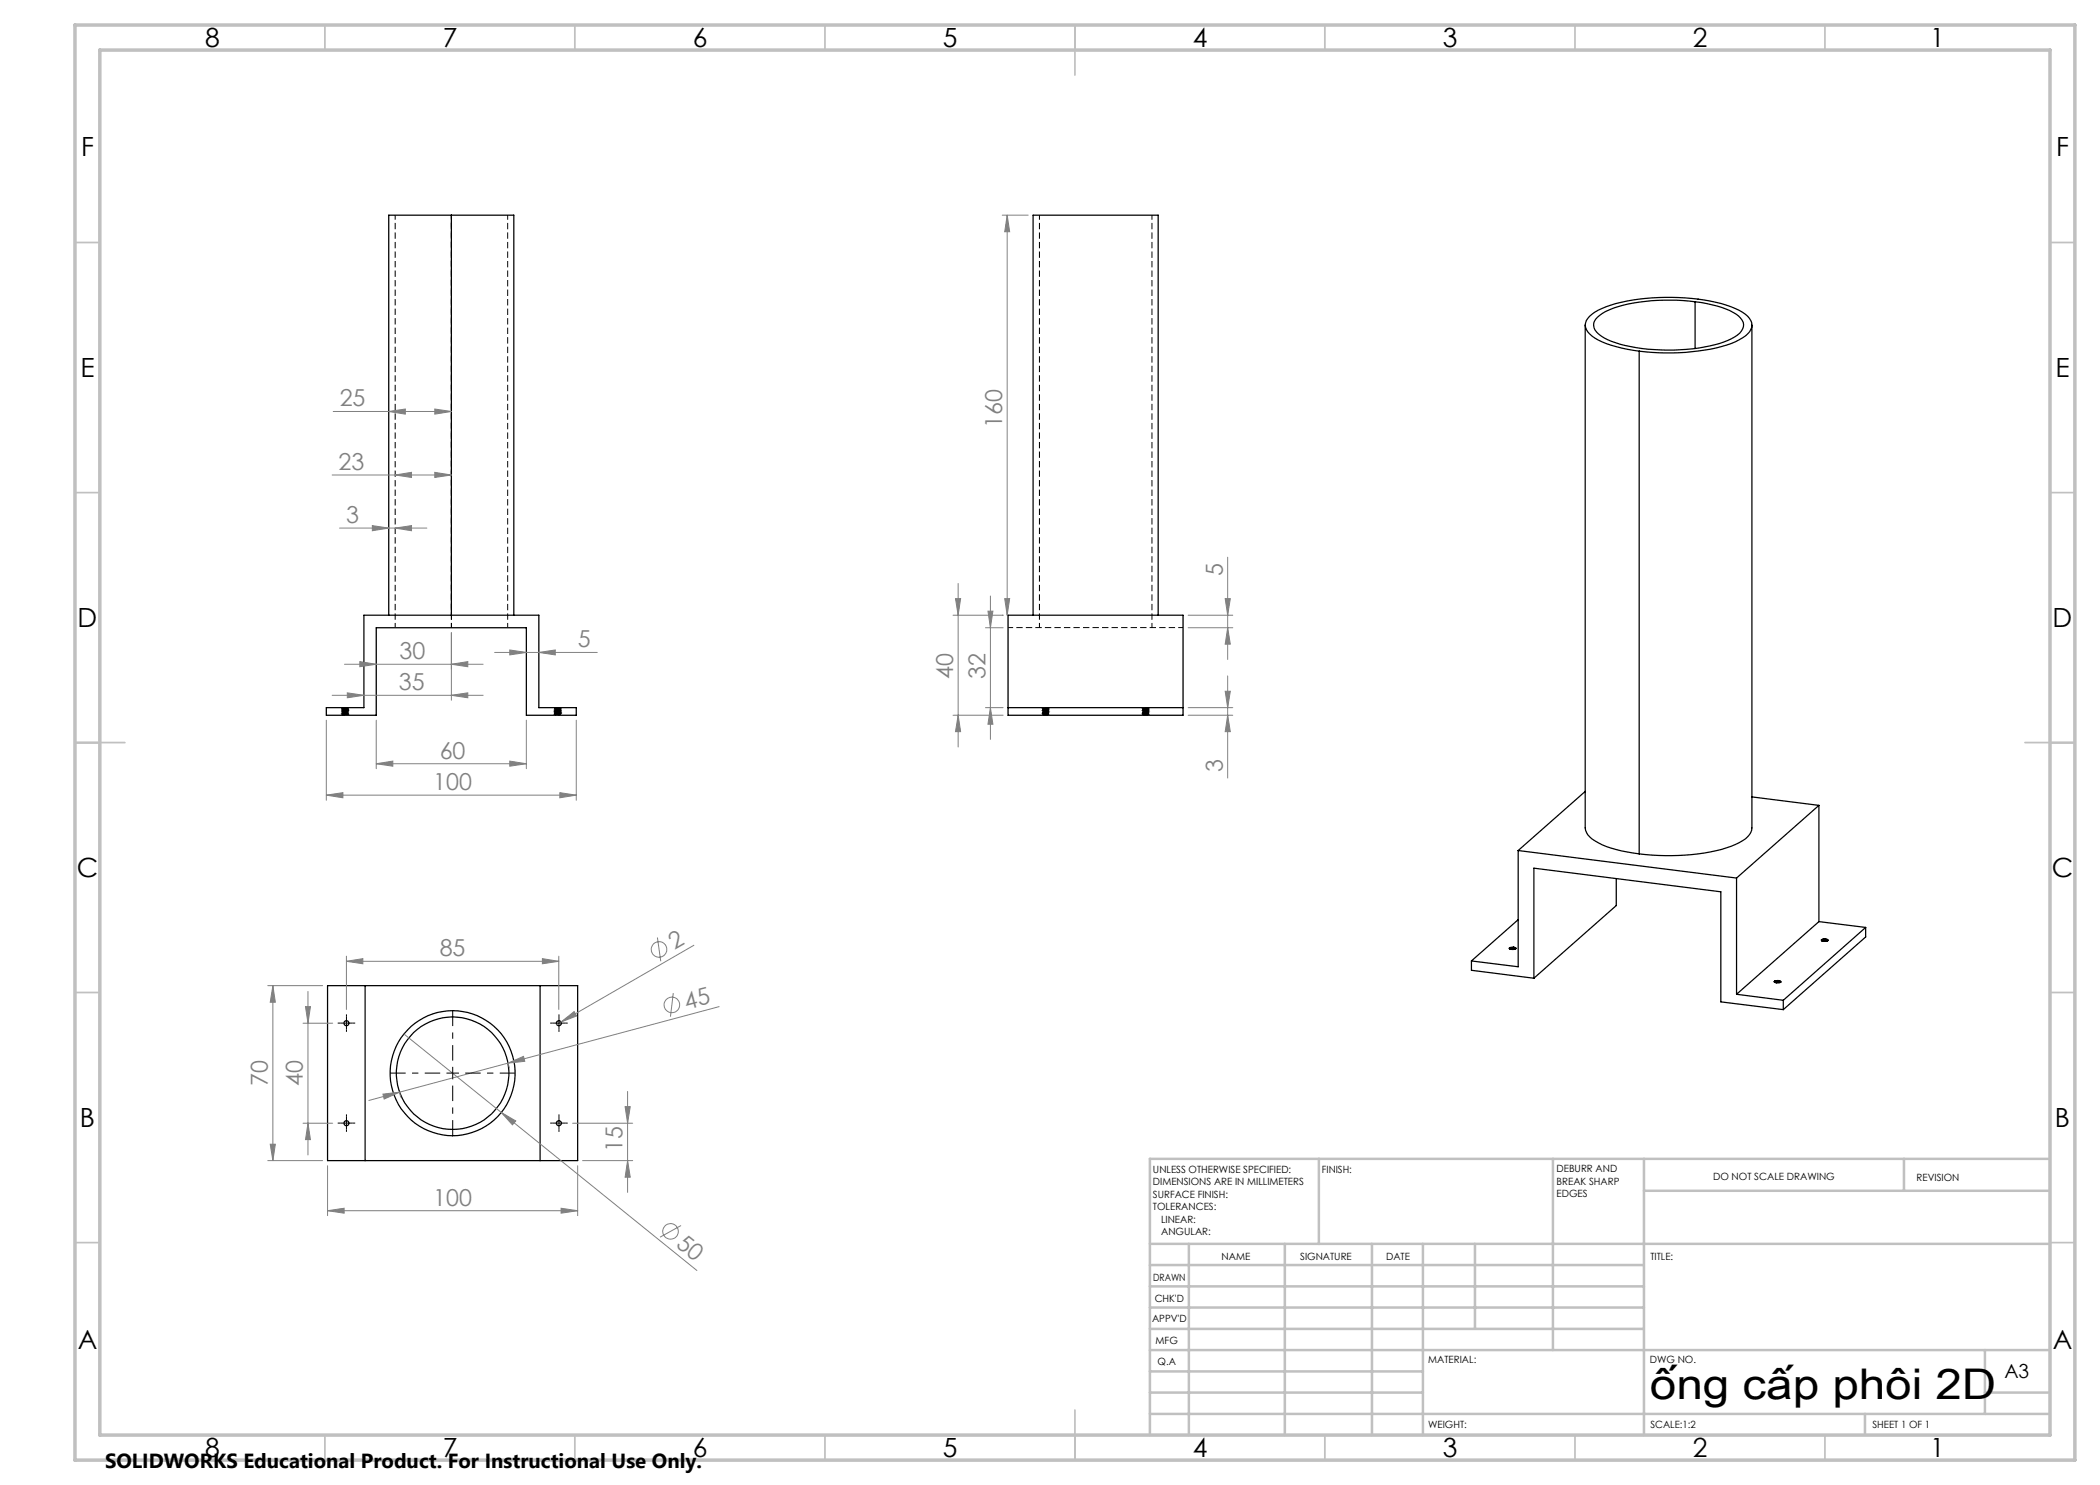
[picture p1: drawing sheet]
<svg xmlns="http://www.w3.org/2000/svg" width="420mm" height="297mm" viewBox="0 0 420 297" stroke-linecap="round" stroke-linejoin="round" font-family="sans-serif">
<g fill="none" stroke="#000" stroke-width=".2" stroke-dasharray="1.3 .6" stroke-dashoffset=".6" stroke-linecap="butt">
<path d="M90.3 43v80M68.4 142.5l1.2 .1M68.4 142.9l1.2 .1M68.4 141.7l1.2 .1M69.6 142.2l-1.2 .1M69.6 141.6l-1.2 .1M110.9 141.6l1.2 .1M208.5 142.3l1.2 .1M208.5 142.9l1.2 .1M208.5 142.5l1.2 .1M208.5 142.7l1.2 .1M208.6 142.8l1.1 .1"/>
<path d="M209.7 142.3l-1.2 .1M209.7 142.6l-1.2 .1M209.7 142.4l-1.2 .1M209.7 142.9l-1.2 .1M209.7 141.8l-1.2 .1M209.7 142.2l-1.2 .1M209.7 142.8l-1.2 .1M228.5 142.3l1.2 .1M228.5 142.9l1.2 .1M228.5 142.5l1.2 .1M228.5 142.7l1.2 .1M229.7 142.3l-1.2 .1"/>
<path d="M229.7 142.6l-1.2 .1M229.7 142.4l-1.2 .1M229.7 141.8l-1.2 .1M229.7 142.2l-1.2 .1M229.7 142.8l-1.2 .1"/>
</g>
<path d="M79 43v82.5M90.3 125.5v-82.5M101.5 125.5v-82.5M201.6 125.5h35M207.9 125.5v-82.5M230.4 125.5v-82.5" fill="none" stroke="#000" stroke-width=".2" stroke-dasharray="1.3 .6" stroke-dashoffset=".3" stroke-linecap="butt"/>
<g fill="none" stroke="#000" stroke-width=".2" stroke-dasharray="1.3 .6" stroke-linecap="butt">
<path d="M68.4 141.7l.1 .1M68.4 141.9l.1 .1M68.4 142.1l.1 .1M68.4 142.3l.1 .1M68.4 142.5l.1 .1M68.4 142.7l.1 .1M68.4 142.9l.1 .1M68.5 142.3h-.1M68.5 141.5v.1M68.5 141.6l-.1 .1M68.5 142l-.1 .1M68.5 142.4l-.1 .1"/>
<path d="M68.5 142.8l-.1 .1M68.5 141.8l-.1 .1M68.5 142.2l-.1 .1M68.5 142.6l-.1 .1M68.9 142.3h-.5M69 143h-.5M69 142.9h.5M69 142.7h.5M69 142.5h.5M69 142.3h.5M69 142.1h.5M69 141.9h.5"/>
<path d="M69 141.7h.5M69 142l.5 .1M69 142.8l.5 .1M69 142.5v-.1M69 141.7v-.2M69 141.9v-.1M69 142.7v-.1M69 142.9v-.1M69 141.6v-.1M69 142.3v-.1M69 142.1v-.1M69.5 141.7l.1-.1"/>
<path d="M69.5 142.9l.1-.1M69.5 142.7l.1-.1M69.5 142.5l.1-.1M69.5 142.3l.1-.1M69.5 142.1l.1-.1M69.5 141.9l.1-.1M69.5 141.5l-.5 .1M69.5 141.7h-.5M69.5 141.5v.2M69.6 142.2l-.5 .1M69.6 142.8l-.1-.1M69.6 142.4l-.1-.1"/>
<path d="M69.6 142l-.1-.1M69.6 143l-.1-.1M69.6 142.6l-.1-.1M69.6 142.2l-.1-.1M69.6 141.8l-.1-.1M69.6 141.6l-.1-.1M110.9 141.6l.1 .1M110.9 142.8l.1 .1M110.9 142.6l.1 .1M110.9 142.4l.1 .1M110.9 142.2l.1 .1M110.9 142l.1 .1"/>
<path d="M110.9 141.8l.1 .1M111 141.7h.5M111 141.5l-.1 .1M111 141.5l.5 .1M111 141.7v-.2M111 141.7l-.1 .1M111 142.9l-.1 .1M111 142.5l-.1 .1M111 142.1l-.1 .1M111 142.7l-.1 .1M111 142.3l-.1 .1M111 141.9l-.1 .1"/>
<path d="M111.5 141.7h-.5M111.5 141.9h-.5M111.5 142.1h-.5M111.5 142.3h-.5M111.5 142.5h-.5M111.5 142.7h-.5M111.5 142.9h-.5M111.5 143h.5M111.5 141.7v-.2M111.5 141.6v-.1M111.5 142.5v-.1M111.5 142.7v-.1"/>
<path d="M111.5 141.9v-.1M111.5 142.1v-.1M111.5 142.3v-.1M111.5 142.9v-.1M111.7 142.3h.4M112 141.8l.1-.1M112 142l.1-.1M112 142.2l.1-.1M112 142.4l.1-.1M112 142.6l.1-.1M112 142.8l.1-.1M112 143l.1-.1"/>
<path d="M112 143h-.5M112 141.6v-.1M112.1 141.9l-.1-.1M112.1 142.3l-.1-.1M112.1 142.7l-.1-.1M112.1 142.1l-.1-.1M112.1 142.5l-.1-.1M112.1 142.9l-.1-.1M112.1 141.7l-.1-.1M208.5 141.8h.1M208.5 142.2h.1M208.5 142h.1"/>
<path d="M208.5 142.6h.1M208.5 142.4h.1M208.5 142.8h.1M208.5 143h.1M208.6 141.7v-.2M208.6 142.7v-.1M208.6 142.3v-.1M208.6 142.5v-.1M208.6 142.1v-.1M208.6 142.9v-.1M208.6 141.9v-.1M208.6 141.7h-.1"/>
<path d="M208.6 142.1h-.1M208.6 142.5h-.1M208.6 142.9h-.1M208.6 142.7h-.1M208.6 142.3h-.1M208.6 141.9h-.1M209.1 141.6h.6M209.1 141.5l.5 .1M209.1 141.7v-.2M209.6 141.7h.1M209.6 141.9h.1M209.6 142.1h.1"/>
<path d="M209.6 142.3h.1M209.6 142.5h.1M209.6 142.7h.1M209.6 142.9h.1M209.6 143h-.5M209.6 143v-.1M209.6 141.6v-.1M209.6 142.6v-.1M209.6 142.2v-.1M209.6 142.4v-.1M209.6 142v-.1M209.6 142.8v-.1"/>
<path d="M209.6 141.8v-.1M209.7 142.2v.1M209.7 142.8v.1M209.7 142v.1M209.7 143h-.1M209.7 142.8h-.1M209.7 142.4h-.1M209.7 142h-.1M209.7 141.6h-.1M209.7 141.8h-.1M209.7 142.2h-.1M209.7 142.6h-.1"/>
<path d="M228.5 141.8h.1M228.5 142h.1M228.5 142.2h.1M228.5 142.4h.1M228.5 142.8h.1M228.5 142.6h.1M228.5 143h.1M228.6 142.8l1.1 .1-1.2 .1h.9M228.6 142.3v-.1M228.6 142.5v-.1M228.6 141.7v-.2M228.6 141.9v-.1"/>
<path d="M228.6 142.1v-.1M228.6 142.9v-.1M228.6 142.7v-.1M228.6 141.7h-.1M228.6 142.1h-.1M228.6 142.5h-.1M228.6 142.9h-.1M228.6 142.7h-.1M228.6 142.3h-.1M228.6 141.9h-.1M229.1 141.7h.5M229.1 141.6h.6"/>
<path d="M229.1 141.5l.5 .1M229.1 141.7v-.2M229.6 141.7h.1M229.6 141.9h.1M229.6 142.1h.1M229.6 142.3h.1M229.6 142.5h.1M229.6 142.7h.1M229.6 142.9h.1M229.6 143h-.5M229.6 143v-.1M229.6 142.2v-.1"/>
<path d="M229.6 142.4v-.1M229.6 141.6v-.1M229.6 141.8v-.1M229.6 142v-.1M229.6 142.8v-.1M229.6 142.6v-.1M229.7 142.2v.1M229.7 142.8v.1M229.7 142v.1M229.7 143h-.1M229.7 142.8h-.1M229.7 142.4h-.1"/>
<path d="M229.7 142h-.1M229.7 141.6h-.1M229.7 141.8h-.1M229.7 142.2h-.1M229.7 142.6h-.1"/>
</g>
<g fill="none" stroke="#000" stroke-width=".2" stroke-dasharray="1.3 .6" stroke-dashoffset=".5" stroke-linecap="butt">
<path d="M69 142.8h-.5l.5 .1M69 142.6h-.5l.5 .1M69 142.4h-.5l.5 .1M69 142.2h-.5l.5 .1M69 142h-.5l.5 .1M69 141.8h-.5l.5 .1M69 141.6h-.5l.5 .1M69 141.7l-.5 .1h.5M69 141.8l.5 .1h-.5M69 141.9l-.5 .1h.5M69 142.1l-.5 .1h.5M69 142.2l.5 .1h-.5"/>
<path d="M69 142.3l-.5 .1h.5M69 142.4l.5 .1h-.5M69 142.5l-.5 .1h.5M69 142.6l.5 .1h-.5M69 142.7l-.5 .1h.5M69 142.9l-.5 .1h.5M111.4 142.2h-.5l.5 .1M111.5 142.8l-.5 .1h.5M111.5 142.7l.5 .1h-.5M111.5 142.6l-.5 .1h.5M111.5 142.5l.5 .1h-.5M111.5 142.4l-.5 .1h.5"/>
<path d="M111.5 142.3l.5 .1h-.5M111.5 142.2l-.5 .1h.5M111.5 142.1l.5 .1h-.5M111.5 142l-.5 .1h.5M111.5 141.9l.5 .1h-.5M111.5 141.8l-.5 .1h.5M111.5 141.7l.5 .1h-.5M111.5 141.6h.5l-.5 .1M111.5 141.8h.5l-.5 .1M111.5 142h.5l-.5 .1M111.5 142.2h.5l-.5 .1M111.5 142.4h.5l-.5 .1"/>
<path d="M111.5 142.6h.5l-.5 .1M111.5 142.8h.5l-.5 .1M208.6 141.7l1 .1M208.6 141.9l1 .1M208.6 142.1l1 .1M208.6 142.3l1 .1M208.6 142.5l1 .1M208.6 142.7l1 .1M208.6 142.9l1 .1M208.6 142.8l1 .1M208.6 142.6l1 .1M208.6 142.4l1 .1"/>
<path d="M208.6 142.2l1 .1M208.6 142l1 .1M208.6 141.8l1 .1M209.6 141.6l-1 .1M209.6 141.8l-1 .1M209.6 142l-1 .1M209.6 142.2l-1 .1M209.6 142.4l-1 .1M209.6 142.6l-1 .1M209.6 142.8l-1 .1M209.6 142.9l-1 .1M209.6 142.7l-1 .1"/>
<path d="M209.6 142.5l-1 .1M209.6 142.3l-1 .1M209.6 142.1l-1 .1M209.6 141.9l-1 .1M209.6 141.7l-1 .1M228.6 142.8l1 .1M228.6 142.6l1 .1M228.6 142.4l1 .1M228.6 142.2l1 .1M228.6 142l1 .1M228.6 141.8l1 .1M228.6 141.7l1 .1"/>
<path d="M228.6 141.9l1 .1M228.6 142.1l1 .1M228.6 142.3l1 .1M228.6 142.5l1 .1M228.6 142.7l1 .1M228.6 142.9l1 .1M229.1 141.6l.6 .1-1.2 .1 1.2 .1-1.2 .1 1.2 .1-1.2 .1 1.2 .1M229.6 142.9l-1 .1M229.6 142.7l-1 .1M229.6 142.5l-1 .1M229.6 142.3l-1 .1M229.6 142.1l-1 .1"/>
<path d="M229.6 141.9l-1 .1M229.6 141.7l-1 .1M229.6 141.6l-1 .1M229.6 141.8l-1 .1M229.6 142l-1 .1M229.6 142.2l-1 .1M229.6 142.4l-1 .1M229.6 142.6l-1 .1M229.6 142.8l-1 .1"/>
</g>
<path d="M68.4 142.3l1.2 .1-1.2 .1M112.1 141.7l-1.2 .1 1.2 .1M208.5 143h.9M209.7 142.1l-1.2 .1 1.2 .1M209.7 141.6l-1.2 .1 1.2 .1M229.7 141.6l-1.2 .1 1.2 .1" fill="none" stroke="#000" stroke-width=".2" stroke-dasharray="1.3 .6" stroke-dashoffset=".4" stroke-linecap="butt"/>
<path d="M112.1 142.3l-1.2 .1 1.2 .1-1.2 .1 1.2 .1-1.2 .1 1.2 .1-1.2 .1M112.1 141.9l-1.2 .1 1.2 .1h-.4" fill="none" stroke="#000" stroke-width=".2" stroke-dasharray="1.3 .6" stroke-dashoffset=".2" stroke-linecap="butt"/>
<path d="M68.4 141.9l1.2 .1-1.2 .1 1.2 .1M69.6 142.6l-1.1 .1 1.1 .1-1.2 .1M69.6 141.6l-1.2 .1 1.2 .1-1.2 .1M110.9 141.6l1.2 .1-1.2 .1 1.2 .1-1.2 .1 1.2 .1-1.2 .1 1.2 .1-1.2 .1 1.2 .1-1.2 .1 1.2 .1-1.2 .1 1.2 .1-1.2 .1M208.5 141.9l1.2 .1-1.2 .1 1.2 .1M209.1 141.6l.6 .1-1.2 .1 1.2 .1-1.2 .1 1.2 .1M228.5 141.9l1.2 .1-1.2 .1 1.2 .1" fill="none" stroke="#000" stroke-width=".2" stroke-dasharray="1.3 .6" stroke-dashoffset=".7" stroke-linecap="butt"/>
<path d="M69.6 142.6l-1.2 .1 1.2 .1-1.2 .1 1.2 .1M69.6 141.8l-1.2 .1 1.2 .1-1.2 .1 1.2 .1M208.5 142.4h1.2l-1.2 .2 1.2 .1-1.2 .1M228.5 142.4h1.2l-1.2 .2 1.2 .1-1.2 .1" fill="none" stroke="#000" stroke-width=".2" stroke-dasharray="1.3 .6" stroke-dashoffset=".1" stroke-linecap="butt"/>
<g fill="none" stroke="#000" stroke-width=".25">
<path d="M90.3 43h-12.5v80M90.3 43h12.5v80M90.3 43v80M317 65v100.6a3.3 3.3 0 0 0 2 2.6 21.2 21.2 0 0 0 8.8 2.6M317.9 63.3a14.9 14.9 0 0 1 7.5-3.1 43.6 43.6 0 0 1 20.8 1.1 6.1 6.1 0 0 1 4.1 3.3 2.93 2.93 0 0 1-1.8 3 24.1 24.1 0 0 1-10.1 2.7 39.6 39.6 0 0 1-18-1.9 4.6 4.6 0 0 1-3.4-3.4 2.43 2.43 0 0 1 .9-1.7zM319.5 63.5a15.5 15.5 0 0 1 8.3-3.1 36.7 36.7 0 0 1 18.2 1.7 4.2 4.2 0 0 1 2.7 2.8 3.4 3.4 0 0 1-2.4 2.8 31.6 31.6 0 0 1-14.2 2.3 28 28 0 0 1-11.3-2.4l-.6-.4a2.22 2.22 0 0 1-.7-3.7zM327.8 70.2v100.6M339 60.4v9.3M350.4 65v100.6a3.3 3.3 0 0 1-1.9 2.6 28.3 28.3 0 0 1-12.8 2.9h-4l-3.9-.3M72.8 123h35v18.5h7.5v1.5h-10v-17.4h-30.1v17.4h-9.9v-1.5h7.5zM201.6 123h35v20h-35zM206.6 123v-80h25v80"/>
<path d="M201.6 141.5h35M317 158.3l-13.4 11.8M350.4 159.4l13.4 1.7M303.6 170.1v23.3l-9.3-1.2M303.6 170.1l43.7 5.5M323.3 175.7v5.4l-16.5 14.5M347.3 175.6v23.3M363.8 161.1l-16.5 14.5M363.8 161.1v23.2M65.5 197.1h50v35h-50zM73 197.1v35M108 197.1v35"/>
<path d="M294.3 192.2v1.9l12.5 1.5M302.2 189.9h.7M302.8 189.4l.3 .2v.2M302.8 189.4l-.9 .2v.2l.4 .1M302.8 189.8h-.7M302.8 189.8h.2M302.8 189.5l-.9 .2 .5-.1h.8M302.8 189.5l.3 .1v.2M302.8 189.7l.3 .1M302.8 189.7l-.8 .1M302.8 189.4v.1M302.8 189.7v.1"/>
<path d="M303 189.8l-.8 .1M303.1 189.6h-1.2M303.1 189.8l-.8 .1M303.6 183.9l-9.3 8.3M306.8 195.6v-22l37.4 4.8v22l12.5 1.5M347.3 198.9l9.4 1.2M354.9 196.3h1.1M354.9 196.3l.6-.1 .7 .2M354.9 196.2v.2M355 196.5h.9M355.1 196.5h.7M355.7 196.1l.5 .2a.87 .87 0 0 1-1.3 0v-.1"/>
<path d="M355.7 196.1l-.8 .1M355.7 196.2h-.8M355.7 196.2l.5 .3M355.7 196.5h-.7M355.7 196.5h.3M355.7 196.4l.3 .1M355.7 196.4l-.8 .1M355.7 196.1v.1M355.7 196.4v.1M363.8 184.3l-16.5 14.6M363.8 184.3l9.3 1.2M364.3 188h1.1"/>
<path d="M364.3 188l.8-.1 .5 .2M364.3 188v.1M364.5 188.2h.8M365.2 187.8l.4 .2-.4 .2a.71 .71 0 0 1-.9-.2M365.2 187.8l-.9 .2M365.2 187.9l-.9 .1M365.2 187.9l.4 .2M365.2 188.1l-.8 .1M365.2 188.1l.2 .1M365.2 188.1h-.9M365.2 187.8v.1M365.2 188.1h.1"/>
<path d="M373.1 185.5l-16.4 14.6M373.1 185.5v1.9l-16.4 14.5M356.7 200.1v1.8"/>
<circle cx="69.3" cy="204.6" r=".49"/>
<circle cx="90.5" cy="214.6" r="12.5"/>
<circle cx="90.5" cy="214.6" r="11.3"/>
<circle cx="111.8" cy="204.6" r=".49"/>
<circle cx="69.3" cy="224.6" r=".49"/>
<circle cx="111.8" cy="224.6" r=".49"/>
</g>
<path d="M66.6 82.3h23.7M87 81.8l3.3 .5-3.3 .5z" fill="none" stroke="#808080" stroke-width=".2"/>
<g fill="none" stroke="#c0c0c0" stroke-width=".35">
<path d="M65 5v5M115 5v5M165 5v5M215 5v10M265 5v5M315 5v5M365 5v5M15 48.5h5M410 48.5h5M15 98.5h5M410 98.5h5M15 148.5h10"/>
<path d="M405 148.5h10M15 198.5h5M410 198.5h5M15 248.5h5M410 248.5h5M65 287v5M115 287v5M165 287v5M215 282v10M265 287v5M315 287v5M365 287v5"/>
</g>
<g fill="none" stroke="#c0c0c0" stroke-width=".5">
<path d="M263.8 231.8v17M310.6 231.8v38.2M328.8 231.8v55.2M328.8 238.2h81.2M380.8 231.8v6.4M410 231.8h-180v55.2M230 248.8h180M230 257.3h98.8M230 253h98.8M237.8 248.8v38.2M257 248.8v38.2M274.4 248.8v38.2"/>
<path d="M284.6 248.8v38.2M295 248.8v17M230 265.8h98.8M230 261.5h98.8M230 278.5h54.6M230 274.3h54.6M230 270h180M397 278.5h13M397 270v12.8M230 282.8h180M373 282.8v4.2"/>
</g>
<path d="M15 5h400v287h-400zM20 10h390v277h-390z" fill="none" stroke="#c0c0c0" stroke-width=".7"/>
<path d="M87 81.8l3.3 .5-3.3 .5z" fill="#808080"/>
<path d="M77.8 82.3l3.3-.5v1z" fill="none" stroke="#808080" stroke-width=".2"/>
<path d="M77.8 82.3l3.3-.5v1z" fill="#808080"/>
<path d="M75.2 152.7l3.4-.5v1zM75.2 144v9.7M75.2 152.7h30.1M105.3 144v9.7" fill="none" stroke="#808080" stroke-width=".2"/>
<path d="M75.2 152.7l3.4-.5v1z" fill="#808080"/>
<path d="M102 152.2l3.3 .5-3.3 .5z" fill="none" stroke="#808080" stroke-width=".2"/>
<path d="M102 152.2l3.3 .5-3.3 .5z" fill="#808080"/>
<path d="M65.3 159l3.3-.5v1.1zM65.3 144v16.1M65.3 159h50M115.3 144v16.1" fill="none" stroke="#808080" stroke-width=".2"/>
<path d="M65.3 159l3.3-.5v1.1z" fill="#808080"/>
<path d="M112 158.5l3.3 .5-3.3 .6z" fill="none" stroke="#808080" stroke-width=".2"/>
<path d="M112 158.5l3.3 .5-3.3 .6z" fill="#808080"/>
<path d="M66.4 95h23.9M87 94.5l3.3 .5-3.3 .5z" fill="none" stroke="#808080" stroke-width=".2"/>
<path d="M87 94.5l3.3 .5-3.3 .5z" fill="#808080"/>
<path d="M79 95l3.3-.5v1z" fill="none" stroke="#808080" stroke-width=".2"/>
<path d="M79 95l3.3-.5v1z" fill="#808080"/>
<path d="M67.9 105.6h17.5M79 105.6l3.3-.5v1z" fill="none" stroke="#808080" stroke-width=".2"/>
<path d="M79 105.6l3.3-.5v1z" fill="#808080"/>
<path d="M74.5 105.1l3.3 .5-3.3 .5z" fill="none" stroke="#808080" stroke-width=".2"/>
<path d="M74.5 105.1l3.3 .5-3.3 .5z" fill="#808080"/>
<path d="M68.9 132.9h27.7M90.3 132.9l3.3-.6v1zM90.3 126.5v7.3" fill="none" stroke="#808080" stroke-width=".2"/>
<path d="M90.3 132.9l3.3-.6v1z" fill="#808080"/>
<path d="M72 132.3l3.2 .6-3.2 .4z" fill="none" stroke="#808080" stroke-width=".2"/>
<path d="M72 132.3l3.2 .6-3.2 .4z" fill="#808080"/>
<path d="M66.4 139.1h30.2M90.3 139.1l3.3-.5v1zM90.3 126.5v13.5" fill="none" stroke="#808080" stroke-width=".2"/>
<path d="M90.3 139.1l3.3-.5v1z" fill="#808080"/>
<path d="M69.5 138.6l3.3 .5-3.3 .5z" fill="none" stroke="#808080" stroke-width=".2"/>
<path d="M69.5 138.6l3.3 .5-3.3 .5z" fill="#808080"/>
<path d="M98.9 130.5h20.6M102 130l3.3 .5-3.3 .5z" fill="none" stroke="#808080" stroke-width=".2"/>
<path d="M102 130l3.3 .5-3.3 .5z" fill="#808080"/>
<path d="M107.8 130.5l3.3-.5v1z" fill="none" stroke="#808080" stroke-width=".2"/>
<path d="M107.8 130.5l3.3-.5v1z" fill="#808080"/>
<path d="M191.1 119.7h1l-.5 3.3zM191.6 116.7v32.7M190.6 123h10M190.6 143h10" fill="none" stroke="#808080" stroke-width=".2"/>
<path d="M191.1 119.7h1l-.5 3.3z" fill="#808080"/>
<path d="M191.6 143l.5 3.3h-1z" fill="none" stroke="#808080" stroke-width=".2"/>
<path d="M191.6 143l.5 3.3h-1z" fill="#808080"/>
<path d="M198.1 119.2v28.7M197.1 125.6h3.5M197.6 122.2h1l-.5 3.4zM197.1 141.5h3.5" fill="none" stroke="#808080" stroke-width=".2"/>
<path d="M197.6 122.2h1l-.5 3.4z" fill="#808080"/>
<path d="M198.1 141.5l.5 3.3h-1z" fill="none" stroke="#808080" stroke-width=".2"/>
<path d="M198.1 141.5l.5 3.3h-1z" fill="#808080"/>
<path d="M245 119.7h1.1l-.6 3.3zM245.5 111.4v20.5M237.6 123h9M237.6 125.6h9" fill="none" stroke="#808080" stroke-width=".2"/>
<path d="M245 119.7h1.1l-.6 3.3z" fill="#808080"/>
<path d="M245.5 125.6l.6 3.2h-1.1z" fill="none" stroke="#808080" stroke-width=".2"/>
<path d="M245.5 125.6l.6 3.2h-1.1z" fill="#808080"/>
<path d="M245 138.3h1.1l-.6 3.2zM245.5 135.2v20.4M237.6 141.5h9M237.6 143h9" fill="none" stroke="#808080" stroke-width=".2"/>
<path d="M245 138.3h1.1l-.6 3.2z" fill="#808080"/>
<path d="M245.5 143l.6 3.3h-1.1z" fill="none" stroke="#808080" stroke-width=".2"/>
<path d="M245.5 143l.6 3.3h-1.1z" fill="#808080"/>
<path d="M200.4 43h5.2M201.4 43l.5 3.4h-1zM201.4 43v80M200.4 123h.2" fill="none" stroke="#808080" stroke-width=".2"/>
<path d="M201.4 43l.5 3.4h-1z" fill="#808080"/>
<path d="M200.9 119.7h1l-.5 3.3z" fill="none" stroke="#808080" stroke-width=".2"/>
<path d="M200.9 119.7h1l-.5 3.3z" fill="#808080"/>
<path d="M65.5 233.1v10M115.5 233.1v10M65.5 242.1l3.3-.5v1zM65.5 242.1h50" fill="none" stroke="#808080" stroke-width=".2"/>
<path d="M65.5 242.1l3.3-.5v1z" fill="#808080"/>
<path d="M112.2 241.6l3.3 .5-3.3 .5z" fill="none" stroke="#808080" stroke-width=".2"/>
<path d="M112.2 241.6l3.3 .5-3.3 .5z" fill="#808080"/>
<g fill="none" stroke="#808080" stroke-width=".2">
<path d="M131.5 187.5l.7 4.8M138.8 189.1l-26.6 15.3M112.2 204.4l2.6-2.1 .5 .9zM112.2 204.4l-.9 .5"/>
<circle cx="131.8" cy="189.9" r="1.55"/>
</g>
<path d="M112.2 204.4l2.6-2.1 .5 .9z" fill="#808080"/>
<g fill="none" stroke="#808080" stroke-width=".2">
<path d="M134.7 198.6l-.6 4.7M76.6 218.8l3.3-.4-3.1 1.4zM79.9 218.5l.3 .9M79.9 218.4l-6.1 1.7M101.6 212.7l.3 .9M143.8 201.3l-63.9 17.1"/>
<circle cx="134.4" cy="201" r="1.56"/>
</g>
<path d="M76.6 218.8l3.3-.4-3.1 1.4z" fill="#808080"/>
<path d="M101.6 212.6l3.1-1.3 .3 1z" fill="none" stroke="#808080" stroke-width=".2"/>
<path d="M101.6 212.6l3.1-1.3 .3 1z" fill="#808080"/>
<g fill="none" stroke="#808080" stroke-width=".2">
<path d="M80.8 206.8l19.5 15.7M100.3 222.5l2.9 1.7-.7 .8zM100.3 222.5l39.1 31.6M136.2 245.1l-4.2 2.3"/>
<circle cx="134.1" cy="246.3" r="1.56"/>
</g>
<path d="M100.3 222.5l2.9 1.7-.7 .8z" fill="#808080"/>
<path d="M61.6 198.3v32.7M60.6 204.6h5.9M61.1 201.3h1l-.5 3.3zM60.6 224.6h5.9" fill="none" stroke="#808080" stroke-width=".2"/>
<path d="M61.1 201.3h1l-.5 3.3z" fill="#808080"/>
<path d="M61.6 224.6l.5 3.3h-1z" fill="none" stroke="#808080" stroke-width=".2"/>
<path d="M61.6 224.6l.5 3.3h-1z" fill="#808080"/>
<path d="M53.6 197.1h10.9M54.6 197.1l.5 3.3h-1.1zM54.6 197.1v35M53.6 232.1h10.9" fill="none" stroke="#808080" stroke-width=".2"/>
<path d="M54.6 197.1l.5 3.3h-1.1z" fill="#808080"/>
<path d="M54 228.8h1.1l-.5 3.3z" fill="none" stroke="#808080" stroke-width=".2"/>
<path d="M54 228.8h1.1l-.5 3.3z" fill="#808080"/>
<path d="M125.5 218.3v20.2M114.5 224.6h12M116.5 232.1h10M125 221.3h1l-.5 3.3z" fill="none" stroke="#808080" stroke-width=".2"/>
<path d="M125 221.3h1l-.5 3.3z" fill="#808080"/>
<path d="M125.5 232.1l.5 3.3h-1z" fill="none" stroke="#808080" stroke-width=".2"/>
<path d="M125.5 232.1l.5 3.3h-1z" fill="#808080"/>
<path d="M69.3 192.3l3.3-.6v1.1zM69.3 191.2v10.7M69.3 192.3h42.5M111.8 191.2v10.7" fill="none" stroke="#808080" stroke-width=".2"/>
<path d="M69.3 192.3l3.3-.6v1.1z" fill="#808080"/>
<path d="M108.5 191.7l3.3 .6-3.3 .5z" fill="none" stroke="#808080" stroke-width=".2"/>
<path d="M108.5 191.7l3.3 .6-3.3 .5z" fill="#808080"/>
<g fill="none" stroke="#000" stroke-width=".2" stroke-dasharray="15.2 1.3 1.3 1.3" stroke-linecap="butt">
<path d="M68 204.6h-.5M69.3 204.6v-1.2M69.3 204.6h-1.3M69.3 204.6v1.3M69.3 204.6h1.2M69.3 203.4v-.5M69.3 205.9v.5M70.5 204.6h.5M90.5 214.6v-1.2M90.5 214.6h-1.2M90.5 214.6v1.3M90.5 214.6h1.3"/>
<path d="M110.5 204.6h-.5M111.8 204.6v-1.2M111.8 204.6h-1.3M111.8 204.6v1.3M111.8 204.6h1.2M111.8 203.4v-.5M111.8 205.9v.5M113 204.6h.5M68 224.6h-.5M69.3 224.6v-1.2M69.3 224.6h-1.3M69.3 224.6v1.3"/>
<path d="M69.3 224.6h1.2M69.3 223.4v-.5M69.3 225.9v.5M70.5 224.6h.5M110.5 224.6h-.5M111.8 224.6v-1.2M111.8 224.6h-1.3M111.8 224.6v1.3M111.8 224.6h1.2M111.8 223.4v-.5M111.8 225.9v.5M113 224.6h.5"/>
</g>
<path d="M88 214.6h-10M90.5 212.1v-10M90.5 217.1v10M93 214.6h10" fill="none" stroke="#000" stroke-width=".2" stroke-dasharray="15.2 1.3 1.3 1.3" stroke-dashoffset="12.1" stroke-linecap="butt"/>
<text font-size="8.5" x="330" y="279.7">ống cấp phôi 2D</text>
<g font-size="5.3">
<text x="41" y="9.5">8</text>
<text x="88.5" y="9.5">7</text>
<text x="138.5" y="9.5">6</text>
<text x="188.5" y="9.5">5</text>
<text x="238.5" y="9.5">4</text>
<text x="288.5" y="9.5">3</text>
<text x="338.5" y="9.5">2</text>
<text x="386" y="9.5">1</text>
<text x="16.2" y="31.2">F</text>
<text x="411.2" y="31.2">F</text>
<text x="16.1" y="75.5">E</text>
<text x="411.1" y="75.5">E</text>
<text x="15.5" y="125.5">D</text>
<text x="410.5" y="125.5">D</text>
<text x="15.4" y="175.5">C</text>
<text x="410.4" y="175.5">C</text>
<text x="16" y="225.5">B</text>
<text x="411" y="225.5">B</text>
<text x="15.5" y="269.7">A</text>
<text x="410.5" y="269.7">A</text>
<text x="41" y="291.5">8</text>
<text x="88.5" y="291.5">7</text>
<text x="138.5" y="291.5">6</text>
<text x="188.5" y="291.5">5</text>
<text x="238.5" y="291.5">4</text>
<text x="288.5" y="291.5">3</text>
<text x="338.5" y="291.5">2</text>
<text x="386" y="291.5">1</text>
</g>
<g font-size="4.7" fill="#808080">
<text x="67.9" y="81.3">25</text>
<text x="200.4" y="85.7" transform="rotate(-90 200.4 85.7)">160</text>
<text x="67.7" y="94">23</text>
<text x="69.2" y="104.6">3</text>
<text x="244.5" y="115.3" transform="rotate(-90 244.5 115.3)">5</text>
<text x="79.9" y="131.8">30</text>
<text x="115.6" y="129.5">5</text>
<text x="190.6" y="135.7" transform="rotate(-90 190.6 135.7)">40</text>
<text x="197.1" y="135.7" transform="rotate(-90 197.1 135.7)">32</text>
<text x="79.8" y="138">35</text>
<text x="87.9" y="151.7">60</text>
<text x="244.5" y="154.3" transform="rotate(-90 244.5 154.3)">3</text>
<text x="86.7" y="158">100</text>
<text x="87.9" y="191.2">85</text>
<text x="134.9" y="190.1" transform="rotate(-30 134.9 190.1)">2</text>
<text x="137.3" y="201.9" transform="rotate(-15 137.3 201.9)">45</text>
<text x="53.6" y="217.2" transform="rotate(-90 53.6 217.2)">70</text>
<text x="60.6" y="217.2" transform="rotate(-90 60.6 217.2)">40</text>
<text x="124.5" y="230.3" transform="rotate(-90 124.5 230.3)">15</text>
<text x="86.6" y="241.1">100</text>
<text x="135" y="249.2" transform="rotate(39 135 249.2)">50</text>
</g>
<text font-size="4.1" x="21" y="293.7">SOLIDWORKS Educational Product. For Instructional Use Only.</text>
<text font-size="3.9" x="400.9" y="275.5">A3</text>
<g font-size="2">
<text x="230.6" y="234.6">UNLESS OTHERWISE SPECIFIED:</text>
<text x="230.6" y="237.1">DIMENSIONS ARE IN MILLIMETERS</text>
<text x="230.6" y="239.6">SURFACE FINISH:</text>
<text x="264.4" y="234.6">FINISH:</text>
<text x="311.3" y="234.5">DEBURR AND</text>
<text x="311.3" y="237">BREAK SHARP</text>
<text x="311.3" y="239.5">EDGES</text>
<text x="342.6" y="236">DO NOT SCALE DRAWING</text>
<text x="383.3" y="236.2">REVISION</text>
<text x="230.6" y="242.1">TOLERANCES:</text>
<text x="232.2" y="244.6">LINEAR:</text>
<text x="232.2" y="247.1">ANGULAR:</text>
<text x="244.3" y="252">NAME</text>
<text x="260" y="251.9">SIGNATURE</text>
<text x="277.2" y="251.9">DATE</text>
<text x="330.1" y="251.9">TITLE:</text>
<text x="230.6" y="256.1">DRAWN</text>
<text x="230.9" y="260.3">CHK'D</text>
<text x="230.4" y="264.4">APPV'D</text>
<text x="231.1" y="268.8">MFG</text>
<text x="231.5" y="273">Q.A</text>
<text x="285.6" y="272.5">MATERIAL:</text>
<text x="330" y="272.5">DWG NO.</text>
<text x="285.6" y="285.5">WEIGHT:</text>
<text x="330.1" y="285.6">SCALE:1:2</text>
<text x="374.5" y="285.6">SHEET 1 OF 1</text>
</g>
</svg>
